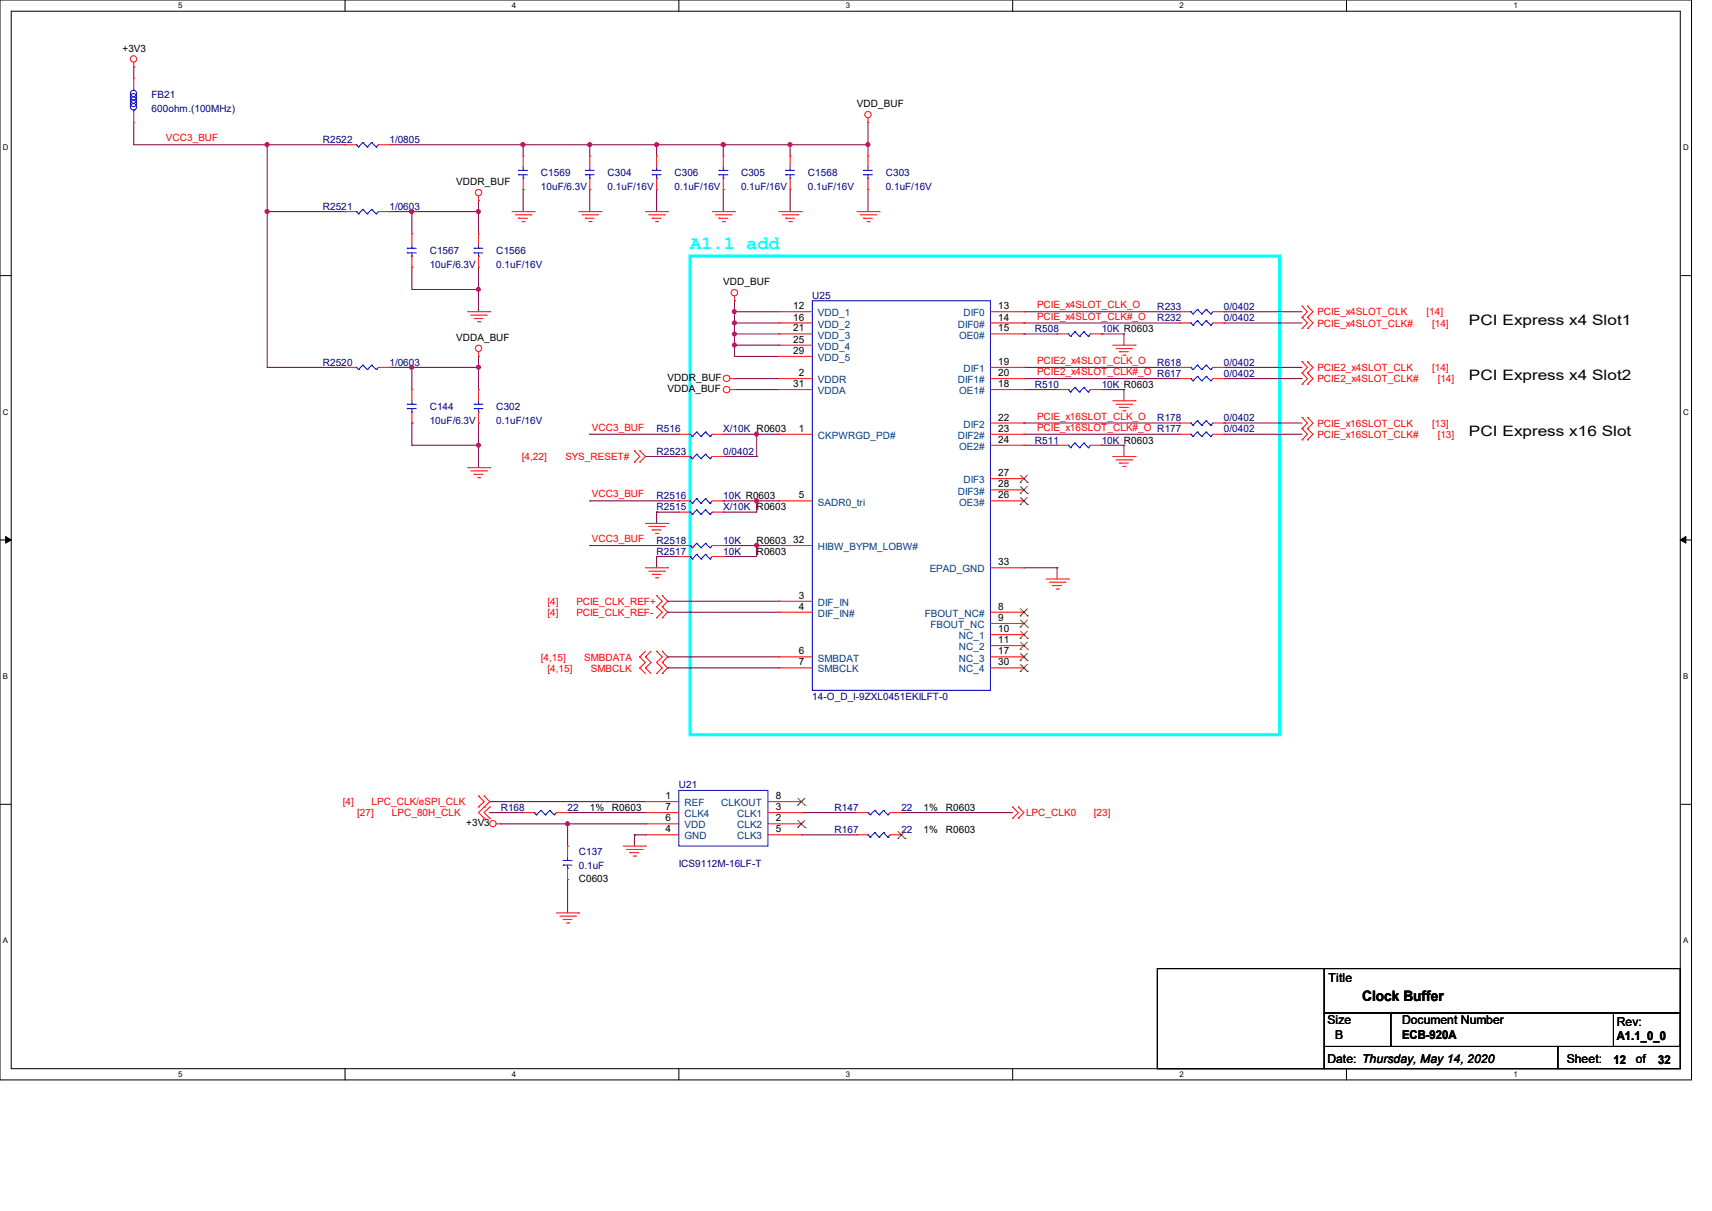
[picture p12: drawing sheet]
<svg xmlns="http://www.w3.org/2000/svg" width="297mm" height="210mm" viewBox="0 0 297 210" stroke-linecap="round" stroke-linejoin="round" font-family="sans-serif">
<path d="M0 0h293.5v187.3h-293.5zM1.9 1.9h289.6v183.4h-289.6z" fill="none" stroke="#000" stroke-width=".17"/>
<g fill="#fff">
<path d="M30.9 .2h.8v1.5h-.8z"/>
<path d="M30.9 185.5h.8v1.6h-.8z"/>
</g>
<path d="M59.9 0v1.9M59.9 185.3v2" fill="none" stroke="#000" stroke-width=".17"/>
<g fill="#fff">
<path d="M88.8 .2h.8v1.5h-.8z"/>
<path d="M88.8 185.5h.8v1.6h-.8z"/>
</g>
<path d="M117.8 0v1.9M117.8 185.3v2" fill="none" stroke="#000" stroke-width=".17"/>
<g fill="#fff">
<path d="M146.7 .2h.8v1.5h-.8z"/>
<path d="M146.7 185.5h.8v1.6h-.8z"/>
</g>
<path d="M175.7 0v1.9M175.7 185.3v2" fill="none" stroke="#000" stroke-width=".17"/>
<g fill="#fff">
<path d="M204.6 .2h.8v1.5h-.8z"/>
<path d="M204.6 185.5h.8v1.6h-.8z"/>
</g>
<path d="M233.6 0v1.9M233.6 185.3v2" fill="none" stroke="#000" stroke-width=".17"/>
<g fill="#fff">
<path d="M262.6 .2h.7v1.5h-.7z"/>
<path d="M262.6 185.5h.7v1.6h-.7z"/>
<path d="M.5 24.8h1v1.6h-1z"/>
<path d="M292 24.8h1v1.6h-1z"/>
<path d="M.5 70.7h1v1.5h-1z"/>
<path d="M292 70.7h1v1.5h-1z"/>
</g>
<path d="M0 47.8h1.9M291.5 47.8h2" fill="none" stroke="#000" stroke-width=".17"/>
<g fill="#fff">
<path d="M.5 116.5h.9v1.6h-.9z"/>
<path d="M292 116.5h.9v1.6h-.9z"/>
</g>
<path d="M0 93.6h1.9M291.5 93.6h2" fill="none" stroke="#000" stroke-width=".17"/>
<path d="M1 93l.9 .6-.9 .6zM291.5 93.6l1-.6v1.2z" fill="#000" stroke="#000" stroke-width=".17"/>
<g fill="#fff">
<path d="M.5 162.4h.9v1.5h-.9z"/>
<path d="M292 162.4h.9v1.5h-.9z"/>
</g>
<path d="M0 139.5h1.9M291.5 139.5h2M200.8 168h28.9v17.3h-28.9zM229.7 175.7h11.6v5.8h-11.6zM229.7 168h61.8v7.7h-61.8zM241.3 175.7h50.2v5.8h-50.2zM279.9 175.7h11.6v5.8h-11.6zM229.7 181.5h40.6v3.8h-40.6zM270.3 181.5h21.2v3.8h-21.2z" fill="none" stroke="#000" stroke-width=".17"/>
<path d="M119.7 44.4h102.3v83h-102.3z" fill="none" stroke="#0ff" stroke-width=".55"/>
<g fill="none" stroke="#800040" stroke-width=".17">
<path d="M23.2 11.6h.1M23.2 11.6v1.9M23.2 21.3h.1M23.2 21.3v3.8h36.7M46.4 25.1h.1M46.4 36.7h.1M46.4 36.7h13.5M46.4 25.1v38.6M59.9 36.7h.1M59.9 25.1h.1M67.6 36.7h.1M67.6 25.1h83"/>
<path d="M67.6 36.7h15.4M71.5 36.7h.1M71.5 36.7v3.9M83 36.7h.1M83 34.8h.1M83 34.8v5.8M90.8 25.1h.1M90.8 32.9h.1M90.8 25.1v2M90.8 32.9v3.8M102.3 25.1h.1M102.3 32.9h.1"/>
<path d="M102.3 25.1v2M102.3 32.9v3.8M113.9 25.1h.1M113.9 32.9h.1M113.9 25.1v2M113.9 32.9v3.8M125.5 25.1h.1M125.5 32.9h.1M125.5 25.1v2M125.5 32.9v3.8M137.1 25.1h.1M137.1 32.9h.1"/>
<path d="M137.1 25.1v2M137.1 32.9v3.8M150.6 21.3h.1M150.6 25.1h.1M150.6 32.9h.1M150.6 21.3v5.8M150.6 32.9v3.8M71.5 50.2h.1M71.5 46.4h.1M71.5 46.4v3.8M71.5 50.2h11.5M83 46.4h.1"/>
<path d="M83 50.2h.1M83 46.4v7.7M127.4 54.1h.1M127.4 56h.1M127.4 57.9h.1M127.4 59.9h.1M127.4 52.2h.1M127.4 52.2v9.6M127.4 54.1h7.7M127.4 56h7.7M127.4 57.9h7.7M127.4 59.9h7.7"/>
<path d="M177.6 56h.1M177.6 54.1h.1M177.6 57.9h.1M177.6 54.1h27M177.6 56h27M177.6 57.9h5.8M191.1 57.9h.1M191.1 57.9h3.9M195 57.9h.1M195 57.9v2M212.3 54.1h.1M212.3 56h.1"/>
<path d="M212.3 54.1h13.6M212.3 56h13.6M46.4 63.7h.1M46.4 63.7h13.5M59.9 63.7h.1M67.6 63.7h.1M67.6 63.7h15.4M71.5 63.7h.1M71.5 77.2h.1M71.5 73.4h.1M71.5 77.2h11.5M71.5 63.7v3.9"/>
<path d="M71.5 73.4v3.8M83 63.7h.1M83 61.8h.1M83 73.4h.1M83 77.2h.1M83 61.8v5.8M83 73.4v7.7M102.3 75.3h.1M102.3 75.3h15.5M112 79.2h5.8M117.8 79.2h.1M125.5 75.3h9.6"/>
<path d="M125.5 79.2h5.8M127.4 61.8h.1M127.4 65.7h.1M127.4 67.6h.1M127.4 61.8h7.7M127.4 65.7h7.7M127.4 67.6h7.7M131.3 75.3h.1M131.3 79.2h.1M131.3 75.3v3.9M135.1 75.3h.1M177.6 73.4h.1"/>
<path d="M177.6 75.3h.1M177.6 65.7h.1M177.6 63.7h.1M177.6 67.6h.1M177.6 77.2h.1M177.6 65.7h27M177.6 67.6h5.8M177.6 75.3h27M177.6 73.4h27M177.6 63.7h27M177.6 77.2h5.8M191.1 67.6h.1"/>
<path d="M191.1 77.2h.1M191.1 67.6h3.9M191.1 77.2h3.9M195 67.6h.1M195 77.2h.1M195 67.6v1.9M195 77.2v2M212.3 73.4h.1M212.3 75.3h.1M212.3 63.7h.1M212.3 65.7h.1M212.3 65.7h13.6"/>
<path d="M212.3 75.3h13.6M212.3 73.4h13.6M212.3 63.7h13.6M102.3 86.9h.1M102.3 94.6h.1M102.3 86.9h15.5M102.3 94.6h15.5M113.9 88.8h.1M113.9 96.5h.1M113.9 88.8h3.9M113.9 88.8v2M113.9 96.5v2"/>
<path d="M113.9 96.5h3.9M125.5 86.9h.1M125.5 88.8h.1M125.5 94.6h.1M125.5 96.5h.1M125.5 86.9h9.6M125.5 94.6h9.6M131.3 86.9h.1M131.3 94.6h.1M131.3 86.9v1.9h-5.8M131.3 94.6v1.9h-5.8M177.6 98.5h.1"/>
<path d="M177.6 98.5h5.8M183.4 98.5h.1M183.4 98.5v1.9M115.8 104.3h.1M115.8 106.2h.1M115.8 115.8h.1M115.8 113.9h.1M115.8 104.3h19.3M115.8 106.2h19.3M115.8 115.8h19.3M115.8 113.9h19.3M85 139h.1"/>
<path d="M85 139h27M85 140.9h.1M85 140.9h5.8M86.9 142.9h25.1M98.5 152.5h.1M98.5 142.9h.1M98.5 140.9h.1M98.5 142.9v3.8M98.5 152.5v5.8M98.5 140.9h13.5M110.1 144.8h.1M110.1 144.8h1.9"/>
<path d="M110.1 144.8v1.9M139 140.9h.1M139 144.8h.1M139 140.9h9.7M139 144.8h9.7M156.4 140.9h.1M156.4 140.9h19.3"/>
</g>
<g fill="#f0f" stroke="#f0f" stroke-width=".17">
<circle cx="127.4" cy="56" r=".36"/>
<circle cx="127.4" cy="57.9" r=".36"/>
<circle cx="127.4" cy="59.8" r=".36"/>
<circle cx="131.3" cy="75.3" r=".36"/>
<circle cx="131.3" cy="86.9" r=".36"/>
<circle cx="131.3" cy="94.6" r=".36"/>
<circle cx="98.4" cy="142.9" r=".36"/>
<circle cx="83" cy="63.7" r=".36"/>
<circle cx="71.4" cy="63.7" r=".37"/>
<circle cx="83" cy="77.2" r=".36"/>
<circle cx="83" cy="36.7" r=".36"/>
<circle cx="71.4" cy="36.7" r=".37"/>
<circle cx="83" cy="50.2" r=".36"/>
<circle cx="46.3" cy="25.1" r=".36"/>
<circle cx="46.3" cy="36.7" r=".36"/>
<circle cx="90.7" cy="25.1" r=".37"/>
<circle cx="127.4" cy="54" r=".36"/>
<circle cx="102.3" cy="25.1" r=".36"/>
<circle cx="113.9" cy="25.1" r=".36"/>
<circle cx="125.5" cy="25.1" r=".37"/>
<circle cx="137.1" cy="25.1" r=".36"/>
<circle cx="150.6" cy="25.1" r=".36"/>
</g>
<g fill="none" stroke="#f00" stroke-width=".17">
<path d="M23.2 11.6h.1M23.2 13.5h.1M23.2 10.8v.8M23.2 13.5v2M23.2 19.3v2M23.2 21.3h.1M59.9 25.1h.1M59.9 36.7h.1M59.9 36.7h1.9M59.9 25.1h1.9M65.7 36.7h1.9M65.7 25.1h1.9"/>
<path d="M67.6 25.1h.1M67.6 36.7h.1M83 34.8h.1M83 34v.8M88.8 36.7h3.9M89.4 37.3h2.7M90 37.8h.1M90 37.8h1.5M90.6 38.4h.3M90.8 27.1h.1M90.8 32.9h.1M90.8 27.1v1.9"/>
<path d="M90.8 30.9v2M90.9 38.4h.1M92.1 37.3h.1M92.7 36.7h.1M100.4 36.7h3.9M101 37.3h2.7M101.6 37.8h.1M101.6 37.8h1.5M102.2 38.4h.3M102.3 27.1h.1M102.3 32.9h.1M102.3 27.1v1.9"/>
<path d="M102.3 30.9v2M102.5 38.4h.1M103.7 37.3h.1M104.3 36.7h.1M112 36.7h3.8M112.6 37.3h2.7M113.2 37.8h.1M113.2 37.8h1.5M113.7 38.4h.4M113.9 27.1h.1M113.9 32.9h.1M113.9 27.1v1.9"/>
<path d="M113.9 30.9v2M114.1 38.4h.1M115.3 37.3h.1M115.8 36.7h.1M123.6 36.7h3.8M124.1 37.3h2.7M124.7 37.8h.1M124.7 37.8h1.6M125.3 38.4h.4M125.5 27.1h.1M125.5 32.9h.1M125.5 27.1v1.9"/>
<path d="M125.5 30.9v2M125.7 38.4h.1M126.8 37.3h.1M127.4 36.7h.1M135.1 36.7h3.9M135.7 37.3h2.7M136.3 37.8h.1M136.3 37.8h1.5M136.9 38.4h.4M137.1 27.1h.1M137.1 32.9h.1M137.1 27.1v1.9"/>
<path d="M137.1 30.9v2M137.3 38.4h.1M138.4 37.3h.1M139 36.7h.1M148.7 36.7h3.8M149.2 37.3h2.7M149.8 37.8h.1M149.8 37.8h1.5M150.4 38.4h.4M150.6 21.3h.1M150.6 27.1h.1M150.6 32.9h.1"/>
<path d="M150.6 20.5v.8M150.6 27.1v1.9M150.6 30.9v2M150.8 38.4h.1M151.9 37.3h.1M152.5 36.7h.1M71.5 40.6h.1M71.5 46.4h.1M71.5 40.6v1.9M71.5 44.4v2M81.1 54.1h3.9M81.7 54.7h2.7"/>
<path d="M82.3 55.2h.1M82.3 55.2h1.5M82.8 55.8h.4M83 40.6h.1M83 46.4h.1M83 40.6v1.9M83 44.4v2M83.2 55.8h.1M84.4 54.7h.1M85 54.1h.1M127.4 52.2h.1M127.4 51.4v.8"/>
<path d="M135.1 54.1h.1M135.1 56h.1M135.1 57.9h.1M135.1 59.9h.1M135.1 59.9h5.8M135.1 54.1h5.8M135.1 56h5.8M135.1 57.9h5.8M171.8 54.1h5.8M171.8 56h5.8M171.8 57.9h5.8M177.6 54.1h.1"/>
<path d="M177.6 56h.1M177.6 57.9h.1M183.4 57.9h.1M183.4 57.9h1.9M189.2 57.9h1.9M191.1 57.9h.1M193 59.9h3.9M196.9 59.9h.1M204.6 54.1h.1M204.6 56h.1M204.6 54.1h2M204.6 56h2"/>
<path d="M210.4 54.1h1.9M210.4 56h1.9M212.3 54.1h.1M212.3 56h.1M225.9 53.1h.1M225.9 55h.1M225.9 57h.1M225.9 53.1l.9 1-.9 .9M225.9 55l.9 1-.9 1M226.8 53.1h.1M226.8 55h.1M226.8 57h.1"/>
<path d="M226.8 53.1l1 1-1 .9M226.8 55l1 1-1 1M59.9 63.7h.1M59.9 63.7h1.9M65.7 63.7h1.9M67.6 63.7h.1M71.5 67.6h.1M71.5 73.4h.1M71.5 67.6v1.9M71.5 71.5v1.9M83 61.8h.1M83 67.6h.1"/>
<path d="M83 73.4h.1M83 61v.8M83 67.6v1.9M83 71.5v1.9M110.1 78.2h.1M110.1 78.2l.9 1-.9 .9M111 78.2h.1M111 78.2l1 1-1 .9M117.8 79.2h.1M117.8 75.3h.1M117.8 79.2h1.9M117.8 75.3h1.9"/>
<path d="M123.6 79.2h1.9M123.6 75.3h1.9M125.5 79.2h.1M125.5 75.3h.1M126.7 67.6h.7M126.7 65.7h.7M127.4 67.6h.1M127.4 65.7h.1M135.1 65.7h.1M135.1 67.6h.1M135.1 61.8h.1M135.1 75.3h.1"/>
<path d="M135.1 67.6h5.8M135.1 65.7h5.8M135.1 75.3h5.8M135.1 61.8h5.8M171.8 67.6h5.8M171.8 65.7h5.8M171.8 63.7h5.8M171.8 73.4h5.8M171.8 75.3h5.8M171.8 77.2h5.8M177.6 63.7h.1M177.6 73.4h.1"/>
<path d="M177.6 75.3h.1M177.6 77.2h.1M177.6 65.7h.1M177.6 67.6h.1M183.4 67.6h.1M183.4 77.2h.1M183.4 67.6h1.9M183.4 77.2h1.9M189.2 67.6h1.9M189.2 77.2h1.9M191.1 67.6h.1M191.1 77.2h.1"/>
<path d="M193 69.5h3.9M193 79.2h3.9M193.6 60.5h2.7M193.6 70.1h2.7M193.6 79.8h2.7M194.2 61h.1M194.2 70.7h.1M194.2 61h1.5M194.2 70.7h1.5M194.8 61.6h.4M194.8 71.2h.4M195.2 61.6h.1"/>
<path d="M195.2 71.2h.1M196.3 60.5h.1M196.3 70.1h.1M196.3 79.8h.1M196.9 69.5h.1M196.9 79.2h.1M204.6 75.3h.1M204.6 73.4h.1M204.6 65.7h.1M204.6 63.7h.1M204.6 65.7h2M204.6 63.7h2"/>
<path d="M204.6 73.4h2M204.6 75.3h2M210.4 65.7h1.9M210.4 63.7h1.9M210.4 73.4h1.9M210.4 75.3h1.9M212.3 75.3h.1M212.3 73.4h.1M212.3 65.7h.1M212.3 63.7h.1M225.9 72.4h.1M225.9 74.3h.1"/>
<path d="M225.9 76.3h.1M225.9 62.7h.1M225.9 64.7h.1M225.9 66.6h.1M225.9 72.4l.9 1-.9 .9M225.9 74.3l.9 1-.9 1M225.9 62.7l.9 1-.9 1M225.9 64.7l.9 1-.9 .9M226.8 72.4h.1M226.8 74.3h.1M226.8 76.3h.1M226.8 62.7h.1"/>
<path d="M226.8 64.7h.1M226.8 66.6h.1M226.8 72.4l1 1-1 .9M226.8 74.3l1 1-1 1M226.8 62.7l1 1-1 1M226.8 64.7l1 1-1 .9M81.1 81.1h3.9M81.7 81.7h2.7M82.3 82.3h.1M82.3 82.3h1.5M82.8 82.8h.4M83.2 82.8h.1"/>
<path d="M84.4 81.7h.1M85 81.1h.1M110.1 80.1h.1M111 80.1h.1M112 90.8h3.8M112 98.5h3.8M112.6 91.3h2.7M112.6 99.1h2.7M113.2 91.9h.1M113.2 99.6h.1M113.2 91.9h1.5M113.2 99.6h1.5"/>
<path d="M113.7 92.5h.4M114.1 92.5h.1M115.3 91.3h.1M115.3 99.1h.1M115.8 90.8h.1M115.8 98.5h.1M117.8 96.5h.1M117.8 94.6h.1M117.8 88.8h.1M117.8 86.9h.1M117.8 86.9h1.9M117.8 94.6h1.9"/>
<path d="M117.8 96.5h1.9M117.8 88.8h1.9M123.6 86.9h1.9M123.6 94.6h1.9M123.6 96.5h1.9M123.6 88.8h1.9M125.5 96.5h.1M125.5 94.6h.1M125.5 88.8h.1M125.5 86.9h.1M135.1 86.9h.1M135.1 94.6h.1"/>
<path d="M135.1 86.9h5.8M135.1 94.6h5.8M171.8 98.5h5.8M171.8 86.9h5.8M171.8 85h5.8M171.8 83h5.8M177.6 85h.1M177.6 83h.1M177.6 86.9h.1M177.6 98.5h.1M194.2 80.3h.1M194.2 80.3h1.5"/>
<path d="M194.8 80.9h.4M195.2 80.9h.1M111 115.8h.1M111 113.9h.1M111 115.8l1 1M111 113.9l1 1-1 .9M112 115.8h.1M112 113.9h.1M112 115.8l.9 1M112 113.9l.9 1-.9 .9M112 112.9l-1 1M112.9 112.9l-.9 1"/>
<path d="M113.7 100.2h.4M113.9 105.2h.1M113.9 103.3h.1M113.9 107.1h.1M113.9 116.8h.1M113.9 114.9h.1M113.9 112.9h.1M113.9 103.3l1 1-1 .9M113.9 105.2l1 1-1 .9M113.9 114.9l1 .9-1 1M113.9 112.9l1 1-1 1M114.1 100.2h.1"/>
<path d="M114.9 103.3h.1M114.9 105.2h.1M114.9 107.1h.1M114.9 114.9h.1M114.9 116.8h.1M114.9 112.9h.1M114.9 103.3l.9 1-.9 .9M114.9 105.2l.9 1-.9 .9M114.9 114.9l.9 .9-.9 1M114.9 112.9l.9 1-.9 1M135.1 104.3h.1M135.1 106.2h.1"/>
<path d="M135.1 113.9h.1M135.1 115.8h.1M135.1 104.3h5.8M135.1 106.2h5.8M135.1 113.9h5.8M135.1 115.8h5.8M171.8 106.2h5.8M171.8 110.1h5.8M171.8 112h5.8M171.8 108.1h5.8M171.8 113.9h5.8M171.8 115.8h5.8"/>
<path d="M177.6 110.1h.1M177.6 112h.1M177.6 106.2h.1M177.6 108.1h.1M177.6 113.9h.1M177.6 115.8h.1M181.5 100.4h3.8M182 101h2.7M182.6 101.6h.1M182.6 101.6h1.6M183.2 102.2h.4M183.6 102.2h.1"/>
<path d="M184.7 101h.1M185.3 100.4h.1M83 140h.1M83 138h.1M83 138l1 1-1 1M84 138h.1M84 140h.1M84 138l1 1-1 1M84 140l-1 .9 1 1M85 140h.1M85 140l-1 .9 1 1M112 139h.1"/>
<path d="M112 139h5.8M133.2 139h5.8M139 139h.1M175.7 140h.1M175.7 140l1 .9-1 1M176.7 140h.1M176.7 140l.9 .9-.9 1M84 141.9h.1M85 141.9h.1M86.1 142.9h.8M86.9 142.9h.1M90.8 140.9h.1"/>
<path d="M90.8 140.9h1.9M96.5 158.3h3.9M96.5 140.9h2M97.1 158.9h2.7M97.7 159.5h.1M97.7 159.5h1.5M98.5 140.9h.1M98.5 146.7h.1M98.5 152.5h.1M98.5 146.7v2M98.5 150.6v1.9M99.8 158.9h.1"/>
<path d="M100.4 158.3h.1M108.1 146.7h3.9M108.7 147.3h2.7M109.3 147.9h.1M109.3 147.9h1.5M109.9 148.5h.3M110.2 148.5h.1M111.4 147.3h.1M112 146.7h.1M112 144.8h.1M112 140.9h.1M112 142.9h.1"/>
<path d="M112 142.9h5.8M112 140.9h5.8M112 144.8h5.8M133.2 142.9h5.8M133.2 140.9h5.8M133.2 144.8h5.8M139 142.9h.1M139 140.9h.1M139 144.8h.1M148.7 140.9h.1M148.7 144.8h.1M148.7 140.9h1.9"/>
<path d="M148.7 144.8h1.9M154.4 140.9h2M154.4 144.8h2M156.4 140.9h.1M156.4 144.8h.1M175.7 141.9h.1M176.7 141.9h.1M98.3 160.1h.4M98.7 160.1h.1"/>
<circle cx="23.2" cy="10.2" r=".55"/>
<circle cx="150.6" cy="19.9" r=".55"/>
<circle cx="83" cy="33.4" r=".55"/>
<circle cx="127.4" cy="50.8" r=".56"/>
<circle cx="83" cy="60.4" r=".55"/>
<circle cx="126.1" cy="65.6" r=".56"/>
<circle cx="126.1" cy="67.6" r=".56"/>
<circle cx="85.5" cy="142.8" r=".55"/>
</g>
<g fill="none" stroke="#00f" stroke-width=".17">
<path d="M23.2 19.1h.1M23.2 15.7h.1M23.2 15.5v.2M23.2 19.1v.2M61.8 25.1h.1M61.8 36.7h.1M61.8 25.1l.4 .4M61.8 36.7l.4 .4M62.2 25.5h.1M62.2 37.1h.1M62.9 24.7h.1M62.9 36.3h.1"/>
<path d="M62.9 24.7l-.7 .8M62.9 24.7l.8 .8M62.9 36.3l-.7 .8M62.9 36.3l.8 .8M63.7 25.5h.1M63.7 37.1h.1M64.5 24.7h.1M64.5 36.3h.1M64.5 24.7l.8 .8M64.5 24.7l-.8 .8M64.5 36.3l.8 .8M64.5 36.3l-.8 .8"/>
<path d="M65.3 25.5h.1M65.3 37.1h.1M65.7 25.1l-.4 .4M65.7 36.7l-.4 .4M90 30.3h.1M90 29.5h.1M90 30.3h1.5M90 29.5h1.5M90.8 30.9h.1M90.8 29.5h.1M90.8 29v.5M90.8 30.3v.6"/>
<path d="M101.6 30.3h.1M101.6 29.5h.1M101.6 30.3h1.5M101.6 29.5h1.5M102.3 30.9h.1M102.3 29.5h.1M102.3 29v.5M102.3 30.3v.6M113.2 30.3h.1M113.2 29.5h.1M113.2 30.3h1.5M113.2 29.5h1.5"/>
<path d="M113.9 30.9h.1M113.9 29.5h.1M113.9 29v.5M113.9 30.3v.6M124.7 30.3h.1M124.7 29.5h.1M124.7 30.3h1.6M124.7 29.5h1.6M125.5 30.9h.1M125.5 29.5h.1M125.5 29v.5M125.5 30.3v.6"/>
<path d="M136.3 30.3h.1M136.3 29.5h.1M136.3 30.3h1.5M136.3 29.5h1.5M137.1 30.9h.1M137.1 29.5h.1M137.1 29v.5M137.1 30.3v.6M149.8 30.3h.1M149.8 29.5h.1M149.8 30.3h1.5M149.8 29.5h1.5"/>
<path d="M150.6 30.9h.1M150.6 29.5h.1M150.6 29v.5M150.6 30.3v.6M70.7 43.9h.1M70.7 43.1h.1M70.7 43.9h1.5M70.7 43.1h1.5M71.5 44.4h.1M71.5 43.1h.1M71.5 42.5v.6M71.5 43.9v.5"/>
<path d="M82.3 43.9h.1M82.3 43.1h.1M82.3 43.9h1.5M82.3 43.1h1.5M83 44.4h.1M83 43.1h.1M83 42.5v.6M83 43.9v.5M140.9 52.2h30.9v67.5h-30.9zM185.3 57.9h.1M185.3 57.9l.4 .4M185.7 58.3h.1"/>
<path d="M186.5 57.5h.1M186.5 57.5l-.8 .8M186.5 57.5l.8 .8M187.3 58.3h.1M188 57.5h.1M188 57.5l.8 .8M188 57.5l-.7 .8M188.8 58.3h.1M189.2 57.9l-.4 .4M206.6 54.1h.1M206.6 56h.1M206.6 54.1l.4 .3"/>
<path d="M206.6 56l.4 .4M207 54.4h.1M207 56.4h.1M207.7 53.7h.1M207.7 55.6h.1M207.7 53.7l-.7 .7M207.7 53.7l.8 .7M207.7 55.6l-.7 .8M207.7 55.6l.8 .8M208.5 54.4h.1M208.5 56.4h.1M209.3 53.7h.1"/>
<path d="M209.3 55.6h.1M209.3 53.7l.8 .7M209.3 53.7l-.8 .7M209.3 55.6l.8 .8M209.3 55.6l-.8 .8M210.1 54.4h.1M210.1 56.4h.1M210.4 54.1l-.3 .3M210.4 56l-.3 .4M61.8 63.7h.1M61.8 63.7l.4 .4M62.2 64.1h.1"/>
<path d="M62.9 63.3h.1M62.9 63.3l-.7 .8M62.9 63.3l.8 .8M63.7 64.1h.1M64.5 63.3h.1M64.5 63.3l.8 .8M64.5 63.3l-.8 .8M65.3 64.1h.1M65.7 63.7l-.4 .4M70.7 70.9h.1M70.7 70.1h.1M70.7 70.9h1.5"/>
<path d="M70.7 70.1h1.5M71.5 71.5h.1M71.5 70.1h.1M71.5 69.5v.6M71.5 70.9v.6M82.3 70.9h.1M82.3 70.1h.1M82.3 70.9h1.5M82.3 70.1h1.5M83 71.5h.1M83 70.1h.1M83 69.5v.6"/>
<path d="M83 70.9v.6M119.7 79.2h.1M119.7 75.3h.1M119.7 79.2l.4 .3M119.7 75.3l.4 .4M120.1 79.5h.1M120.1 75.7h.1M120.9 78.8h.1M120.9 74.9h.1M120.9 78.8l-.8 .7M120.9 78.8l.7 .7M120.9 74.9l-.8 .8"/>
<path d="M120.9 74.9l.7 .8M121.6 79.5h.1M121.6 75.7h.1M122.4 78.8h.1M122.4 74.9h.1M122.4 78.8l.8 .7M122.4 78.8l-.8 .7M122.4 74.9l.8 .8M122.4 74.9l-.8 .8M123.2 79.5h.1M123.2 75.7h.1M123.6 79.2l-.4 .3"/>
<path d="M123.6 75.3l-.4 .4M185.3 67.6h.1M185.3 77.2h.1M185.3 67.6l.4 .4M185.3 77.2l.4 .4M185.7 68h.1M185.7 77.6h.1M186.5 67.2h.1M186.5 76.8h.1M186.5 67.2l-.8 .8M186.5 67.2l.8 .8M186.5 76.8l-.8 .8"/>
<path d="M186.5 76.8l.8 .8M187.3 68h.1M187.3 77.6h.1M188 67.2h.1M188 76.8h.1M188 67.2l.8 .8M188 67.2l-.7 .8M188 76.8l.8 .8M188 76.8l-.7 .8M188.8 68h.1M188.8 77.6h.1M189.2 67.6l-.4 .4"/>
<path d="M189.2 77.2l-.4 .4M206.6 75.3h.1M206.6 73.4h.1M206.6 65.7h.1M206.6 63.7h.1M206.6 75.3l.4 .4M206.6 73.4l.4 .3M206.6 65.7l.4 .3M206.6 63.7l.4 .4M207 75.7h.1M207 73.7h.1M207 66h.1"/>
<path d="M207 64.1h.1M207.7 74.9h.1M207.7 73h.1M207.7 65.3h.1M207.7 63.3h.1M207.7 74.9l-.7 .8M207.7 74.9l.8 .8M207.7 73l-.7 .7M207.7 73l.8 .7M207.7 65.3l-.7 .7M207.7 65.3l.8 .7M207.7 63.3l-.7 .8"/>
<path d="M207.7 63.3l.8 .8M208.5 75.7h.1M208.5 73.7h.1M208.5 66h.1M208.5 64.1h.1M209.3 74.9h.1M209.3 73h.1M209.3 65.3h.1M209.3 63.3h.1M209.3 74.9l.8 .8M209.3 74.9l-.8 .8M209.3 73l.8 .7"/>
<path d="M209.3 73l-.8 .7M209.3 65.3l.8 .7M209.3 65.3l-.8 .7M209.3 63.3l.8 .8M209.3 63.3l-.8 .8M210.1 75.7h.1M210.1 73.7h.1M210.1 66h.1M210.1 64.1h.1M210.4 75.3l-.3 .4M210.4 73.4l-.3 .3M210.4 65.7l-.3 .3"/>
<path d="M210.4 63.7l-.3 .4M119.7 96.5h.1M119.7 94.6h.1M119.7 88.8h.1M119.7 86.9h.1M119.7 96.5l.4 .4M119.7 94.6l.4 .4M119.7 88.8l.4 .4M119.7 86.9l.4 .4M120.1 96.9h.1M120.1 95h.1M120.1 89.2h.1"/>
<path d="M120.1 87.3h.1M120.9 96.1h.1M120.9 94.2h.1M120.9 88.4h.1M120.9 86.5h.1M120.9 96.1l-.8 .8M120.9 96.1l.7 .8M120.9 94.2l-.8 .8M120.9 94.2l.7 .8M120.9 88.4l-.8 .8M120.9 88.4l.7 .8M120.9 86.5l-.8 .8"/>
<path d="M120.9 86.5l.7 .8M121.6 96.9h.1M121.6 95h.1M121.6 89.2h.1M121.6 87.3h.1M122.4 96.1h.1M122.4 94.2h.1M122.4 88.4h.1M122.4 86.5h.1M122.4 96.1l.8 .8M122.4 96.1l-.8 .8M122.4 94.2l.8 .8"/>
<path d="M122.4 94.2l-.8 .8M122.4 88.4l.8 .8M122.4 88.4l-.8 .8M122.4 86.5l.8 .8M122.4 86.5l-.8 .8M123.2 96.9h.1M123.2 95h.1M123.2 89.2h.1M123.2 87.3h.1M123.6 96.5l-.4 .4M123.6 94.6l-.4 .4M123.6 88.8l-.4 .4"/>
<path d="M123.6 86.9l-.4 .4M117.8 137.1h15.4v9.6h-15.4zM92.7 140.9h.1M92.7 140.9l.3 .4M93 141.3h.1M93.9 140.5h.1M93.9 140.5l-.9 .8M93.9 140.5l.7 .8M94.6 141.3h.1M95.4 140.5h.1M95.4 140.5l.7 .8M95.4 140.5l-.8 .8"/>
<path d="M96.1 141.3h.1M96.5 140.9l-.4 .4M97.7 150h.1M97.7 149.2h.1M97.7 150h1.5M97.7 149.2h1.5M98.5 150.6h.1M98.5 149.2h.1M98.5 148.7v.5M98.5 150v.6M150.6 140.9h.1M150.6 144.8h.1"/>
<path d="M150.6 140.9l.4 .4M150.6 144.8l.4 .4M151 141.3h.1M151 145.2h.1M151.8 140.5h.1M151.8 144.4h.1M151.8 140.5l-.8 .8M151.8 140.5l.7 .8M151.8 144.4l-.8 .8M151.8 144.4l.7 .8M152.5 141.3h.1M152.5 145.2h.1"/>
<path d="M153.3 140.5h.1M153.3 144.4h.1M153.3 140.5l.8 .8M153.3 140.5l-.8 .8M153.3 144.4l.8 .8M153.3 144.4l-.8 .8M154.1 141.3h.1M154.1 145.2h.1M154.4 140.9l-.3 .4M154.4 144.8l-.3 .4"/>
<circle cx="23.2" cy="18.5" r=".55"/>
<circle cx="23.2" cy="17.4" r=".55"/>
<circle cx="23.2" cy="16.8" r=".55"/>
<circle cx="23.2" cy="17.9" r=".55"/>
<circle cx="23.2" cy="16.2" r=".55"/>
</g>
<g fill="none" stroke="#804000" stroke-width=".17">
<path d="M177 85.6h.1M177 83.7h.1M177 87.5h.1M177 84.4l1.3 1.2M177 82.4l1.3 1.3M177 86.3l1.3 1.2M178.2 84.4l-1.2 1.2M178.2 82.4l-1.2 1.3M178.2 86.3l-1.2 1.2M178.3 85.6h.1M178.3 83.7h.1M178.3 87.5h.1"/>
<path d="M177 110.7h.1M177 112.6h.1M177 106.8h.1M177 108.8h.1M177 114.6h.1M177 116.5h.1M177 109.5l1.3 1.2M177 111.4l1.3 1.2M177 105.6l1.3 1.2M177 107.5l1.3 1.3M177 113.3l1.3 1.3M177 115.2l1.3 1.3"/>
<path d="M178.2 109.5l-1.2 1.2M178.2 111.4l-1.2 1.2M178.2 105.6l-1.2 1.2M178.2 107.5l-1.2 1.3M178.2 113.3l-1.2 1.3M178.2 115.2l-1.2 1.3M178.3 110.7h.1M178.3 112.6h.1M178.3 106.8h.1M178.3 108.8h.1M178.3 114.6h.1M178.3 116.5h.1"/>
<path d="M138.4 139.7h.1M138.4 138.4l1.3 1.3M139.6 138.4l-1.2 1.3M139.7 139.7h.1M138.4 143.5h.1M138.4 142.3l1.3 1.2M139.6 142.3l-1.2 1.2M139.7 143.5h.1M155.7 145.4h.1M155.8 144.2l1.2 1.2M157 144.2l-1.3 1.2M157 145.4h.1"/>
</g>
<text font-size="3.3" fill="#0ff" x="119.7" y="43.3">A1.1 add</text>
<g font-size="2.5">
<text x="254.8" y="56.3">PCI Express x4 Slot1</text>
<text x="254.8" y="66">PCI Express x4 Slot2</text>
<text x="254.8" y="75.6">PCI Express x16 Slot</text>
<text x="236.3" y="173.6">Clock Buffer</text>
</g>
<g font-size="2.1">
<text x="230.5" y="170.3">Title</text>
<text x="230.3" y="177.6">Size</text>
<text x="243.2" y="177.6">Document Number</text>
<text x="280.5" y="178">Rev:</text>
<text x="230.3" y="184.4">Date: Thursday, May 14, 2020</text>
<text x="231.6" y="180.1">B</text>
<text x="243.2" y="180.2">ECB-920A</text>
<text x="271.8" y="184.4">Sheet:</text>
<text x="279.9" y="184.4">12</text>
<text x="280.5" y="180.4">A1.1_0_0</text>
<text x="283.8" y="184.4">of</text>
<text x="287.7" y="184.4">32</text>
</g>
<g font-size="1.7">
<text x="21.3" y="9">+3V3</text>
<text x="148.7" y="18.6">VDD_BUF</text>
<text x="79.2" y="32.1">VDDR_BUF</text>
<text x="125.5" y="49.5">VDD_BUF</text>
<text x="137.6" y="53.6">12</text>
<text x="173.2" y="53.6">13</text>
<text x="79.2" y="59.1">VDDA_BUF</text>
<text x="137.6" y="55.6">16</text>
<text x="137.6" y="57.5">21</text>
<text x="137.6" y="59.4">25</text>
<text x="173.2" y="55.6">14</text>
<text x="173.2" y="57.5">15</text>
<text x="137.6" y="61.4">29</text>
<text x="138.6" y="65.2">2</text>
<text x="173.2" y="63.3">19</text>
<text x="173.2" y="65.2">20</text>
<text x="115.8" y="68">VDDA_BUF</text>
<text x="115.8" y="66.1">VDDR_BUF</text>
<text x="137.6" y="67.1">31</text>
<text x="173.2" y="67.1">18</text>
<text x="138.6" y="74.9">1</text>
<text x="173.2" y="72.9">22</text>
<text x="173.2" y="74.9">23</text>
<text x="173.2" y="76.8">24</text>
<text x="173.2" y="82.6">27</text>
<text x="138.6" y="86.4">5</text>
<text x="173.2" y="84.5">28</text>
<text x="173.2" y="86.4">26</text>
<text x="131.3" y="94.3">R0603</text>
<text x="137.6" y="94.2">32</text>
<text x="131.3" y="96.2">R0603</text>
<text x="173.2" y="98">33</text>
<text x="138.6" y="103.8">3</text>
<text x="138.6" y="105.7">4</text>
<text x="173.2" y="105.7">8</text>
<text x="173.2" y="107.7">9</text>
<text x="138.6" y="113.5">6</text>
<text x="173.2" y="109.6">10</text>
<text x="173.2" y="111.5">11</text>
<text x="173.2" y="113.5">17</text>
<text x="138.6" y="115.4">7</text>
<text x="173.2" y="115.4">30</text>
<text x="80.9" y="143.3">+3V3</text>
<text x="102.3" y="140.6">1%</text>
<text x="106.2" y="140.6">R0603</text>
<text x="115.4" y="138.6">1</text>
<text x="115.4" y="140.5">7</text>
<text x="115.4" y="142.4">6</text>
<text x="134.6" y="142.4">2</text>
<text x="134.6" y="140.5">3</text>
<text x="134.6" y="138.6">8</text>
<text x="160.2" y="140.6">1%</text>
<text x="164.1" y="140.6">R0603</text>
<text x="115.4" y="144.4">4</text>
<text x="134.6" y="144.4">5</text>
<text x="160.2" y="144.5">1%</text>
<text x="164.1" y="144.5">R0603</text>
<text x="100.4" y="152.9">C0603</text>
</g>
<g font-size="1.7" fill="#000080">
<text x="26.3" y="17.1">FB21</text>
<text x="26.3" y="19.4">600ohm.(100MHz)</text>
<text x="56" y="24.8">R2522</text>
<text x="67.6" y="24.8">1/0805</text>
<text x="93.9" y="30.6">C1569</text>
<text x="93.9" y="32.9">10uF/6.3V</text>
<text x="105.4" y="30.6">C304</text>
<text x="105.4" y="32.9">0.1uF/16V</text>
<text x="117" y="30.6">C306</text>
<text x="117" y="32.9">0.1uF/16V</text>
<text x="128.6" y="30.6">C305</text>
<text x="128.6" y="32.9">0.1uF/16V</text>
<text x="140.2" y="30.6">C1568</text>
<text x="140.2" y="32.9">0.1uF/16V</text>
<text x="153.7" y="30.6">C303</text>
<text x="153.7" y="32.9">0.1uF/16V</text>
<text x="56" y="36.4">R2521</text>
<text x="67.6" y="36.4">1/0603</text>
<text x="74.5" y="44.1">C1567</text>
<text x="74.5" y="46.4">10uF/6.3V</text>
<text x="86.1" y="44.1">C1566</text>
<text x="86.1" y="46.4">0.1uF/16V</text>
<text x="140.9" y="51.8">U25</text>
<text x="200.8" y="53.8">R233</text>
<text x="212.3" y="53.8">0/0402</text>
<text x="179.5" y="57.6">R508</text>
<text x="191.1" y="57.6">10K R0603</text>
<text x="200.8" y="55.7">R232</text>
<text x="212.3" y="55.7">0/0402</text>
<text x="56" y="63.4">R2520</text>
<text x="67.6" y="63.4">1/0603</text>
<text x="200.8" y="63.4">R618</text>
<text x="212.3" y="65.3">0/0402</text>
<text x="212.3" y="63.4">0/0402</text>
<text x="74.5" y="71.1">C144</text>
<text x="86.1" y="71.1">C302</text>
<text x="179.5" y="67.3">R510</text>
<text x="191.1" y="67.3">10K R0603</text>
<text x="74.5" y="73.4">10uF/6.3V</text>
<text x="86.1" y="73.4">0.1uF/16V</text>
<text x="113.9" y="75">R516</text>
<text x="125.5" y="75">X/10K R0603</text>
<text x="179.5" y="76.9">R511</text>
<text x="191.1" y="76.9">10K R0603</text>
<text x="200.8" y="73.1">R178</text>
<text x="212.3" y="75">0/0402</text>
<text x="212.3" y="73.1">0/0402</text>
<text x="113.9" y="78.8">R2523</text>
<text x="125.5" y="78.8">0/0402</text>
<text x="113.9" y="88.5">R2515</text>
<text x="113.9" y="86.6">R2516</text>
<text x="125.5" y="88.5">X/10K R0603</text>
<text x="125.5" y="86.6">10K R0603</text>
<text x="113.9" y="94.3">R2518</text>
<text x="125.5" y="94.3">10K</text>
<text x="113.9" y="96.2">R2517</text>
<text x="125.5" y="96.2">10K</text>
<text x="140.9" y="121.3">14-O_D_I-9ZXL0451EKILFT-0</text>
<text x="117.8" y="136.7">U21</text>
<text x="86.9" y="140.6">R168</text>
<text x="98.5" y="140.6">22</text>
<text x="144.8" y="140.6">R147</text>
<text x="156.4" y="140.6">22</text>
<text x="100.4" y="148.3">C137</text>
<text x="144.8" y="144.5">R167</text>
<text x="156.4" y="144.5">22</text>
<text x="100.4" y="150.7">0.1uF</text>
<text x="117.8" y="150.3">ICS9112M-16LF-T</text>
</g>
<g font-size="1.7" fill="#f00">
<text x="28.8" y="24.5">VCC3_BUF</text>
<text x="179.9" y="53.5">PCIE_x4SLOT_CLK_O</text>
<text x="179.9" y="55.4">PCIE_x4SLOT_CLK#_O</text>
<text x="228.6" y="54.7">PCIE_x4SLOT_CLK</text>
<text x="228.6" y="56.6">PCIE_x4SLOT_CLK#</text>
<text x="247.5" y="54.7">[14]</text>
<text x="248.5" y="56.6">[14]</text>
<text x="179.9" y="65.1">PCIE2_x4SLOT_CLK#_O R617</text>
<text x="179.9" y="63.1">PCIE2_x4SLOT_CLK_O</text>
<text x="228.6" y="64.3">PCIE2_x4SLOT_CLK</text>
<text x="248.5" y="64.3">[14]</text>
<text x="228.6" y="66.3">PCIE2_x4SLOT_CLK#</text>
<text x="249.4" y="66.3">[14]</text>
<text x="102.7" y="74.7">VCC3_BUF</text>
<text x="179.9" y="72.8">PCIE_x16SLOT_CLK_O</text>
<text x="179.9" y="74.7">PCIE_x16SLOT_CLK#_O R177</text>
<text x="228.6" y="74">PCIE_x16SLOT_CLK</text>
<text x="228.6" y="75.9">PCIE_x16SLOT_CLK#</text>
<text x="248.5" y="74">[13]</text>
<text x="249.4" y="75.9">[13]</text>
<text x="90.5" y="79.8">[4,22]</text>
<text x="98.1" y="79.8">SYS_RESET#</text>
<text x="102.7" y="86.3">VCC3_BUF</text>
<text x="102.7" y="94">VCC3_BUF</text>
<text x="95" y="104.9">[4]</text>
<text x="95" y="106.8">[4]</text>
<text x="100" y="104.9">PCIE_CLK_REF+</text>
<text x="100" y="106.8">PCIE_CLK_REF-</text>
<text x="93.9" y="114.6">[4,15]</text>
<text x="95" y="116.5">[4,15]</text>
<text x="101.3" y="114.6">SMBDATA</text>
<text x="102.5" y="116.5">SMBCLK</text>
<text x="59.5" y="139.7">[4]</text>
<text x="62" y="141.6">[27]</text>
<text x="64.5" y="139.7">LPC_CLK/eSPI_CLK</text>
<text x="68" y="141.6">LPC_80H_CLK</text>
<text x="178" y="141.6">LPC_CLK0</text>
<text x="189.8" y="141.6">[23]</text>
</g>
<g font-size="1.7" fill="#004080">
<text x="141.9" y="54.9">VDD_1</text>
<text x="141.9" y="56.8">VDD_2</text>
<text x="141.9" y="58.7">VDD_3</text>
<text x="166.2" y="56.8">DIF0#</text>
<text x="166.4" y="58.7">OE0#</text>
<text x="167.1" y="54.9">DIF0</text>
<text x="141.9" y="62.6">VDD_5</text>
<text x="141.9" y="60.7">VDD_4</text>
<text x="167.1" y="64.5">DIF1</text>
<text x="141.9" y="66.5">VDDR</text>
<text x="141.9" y="68.4">VDDA</text>
<text x="166.2" y="66.5">DIF1#</text>
<text x="166.4" y="68.4">OE1#</text>
<text x="141.9" y="76.1">CKPWRGD_PD#</text>
<text x="166.2" y="76.1">DIF2#</text>
<text x="167.1" y="74.2">DIF2</text>
<text x="166.4" y="78">OE2#</text>
<text x="167.1" y="83.8">DIF3</text>
<text x="141.9" y="87.7">SADR0_tri</text>
<text x="166.2" y="85.8">DIF3#</text>
<text x="166.4" y="87.7">OE3#</text>
<text x="141.9" y="95.4">HIBW_BYPM_LOBW#</text>
<text x="161.3" y="99.3">EPAD_GND</text>
<text x="141.9" y="105.1">DIF_IN</text>
<text x="141.9" y="107">DIF_IN#</text>
<text x="160.4" y="107">FBOUT_NC#</text>
<text x="161.4" y="108.9">FBOUT_NC</text>
<text x="166.4" y="110.9">NC_1</text>
<text x="166.4" y="112.8">NC_2</text>
<text x="141.9" y="114.7">SMBDAT</text>
<text x="141.9" y="116.6">SMBCLK</text>
<text x="166.4" y="114.7">NC_3</text>
<text x="166.4" y="116.6">NC_4</text>
<text x="118.7" y="139.8">REF</text>
<text x="118.7" y="141.7">CLK4</text>
<text x="118.7" y="143.7">VDD</text>
<text x="125.1" y="139.8">CLKOUT</text>
<text x="127.9" y="143.7">CLK2</text>
<text x="127.9" y="141.7">CLK1</text>
<text x="118.7" y="145.6">GND</text>
<text x="127.9" y="145.6">CLK3</text>
</g>
<g font-size="1.4">
<text x="30.9" y="1.4">5</text>
<text x="88.8" y="1.4">4</text>
<text x="146.7" y="1.4">3</text>
<text x="204.6" y="1.4">2</text>
<text x="262.6" y="1.4">1</text>
<text x=".5" y="26.1">D</text>
<text x="292" y="26.1">D</text>
<text x=".5" y="71.9">C</text>
<text x="292" y="71.9">C</text>
<text x=".5" y="117.8">B</text>
<text x="292" y="117.8">B</text>
<text x=".5" y="163.6">A</text>
<text x="292" y="163.6">A</text>
<text x="30.9" y="186.8">5</text>
<text x="88.8" y="186.8">4</text>
<text x="146.7" y="186.8">3</text>
<text x="204.6" y="186.8">2</text>
<text x="262.6" y="186.8">1</text>
</g>
</svg>
